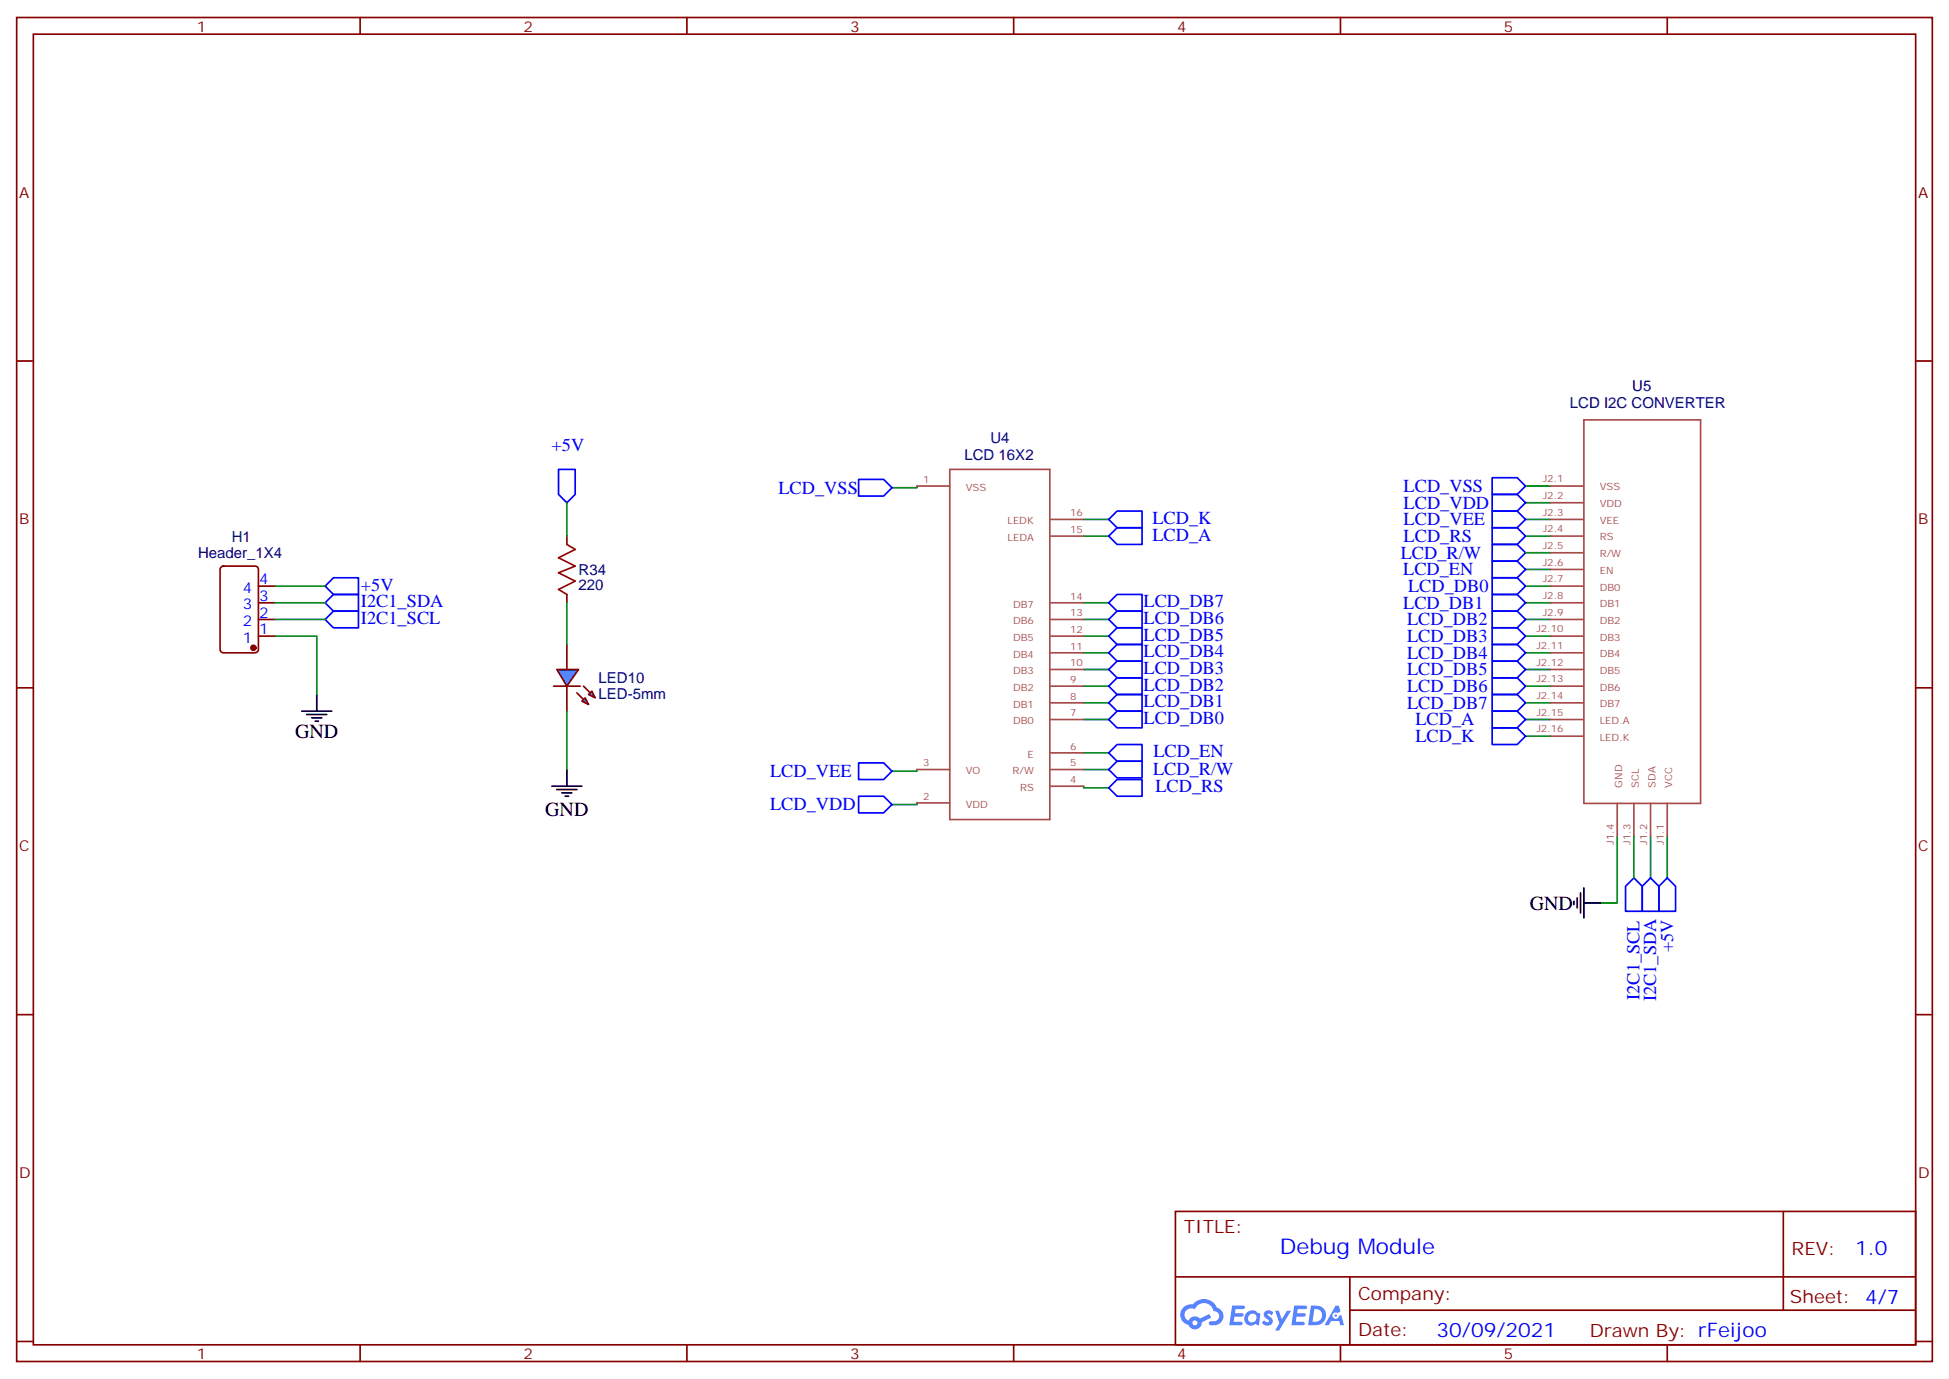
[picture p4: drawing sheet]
<svg xmlns="http://www.w3.org/2000/svg" width="412mm" height="292mm" viewBox="0 0 412 292" stroke-linecap="round" stroke-linejoin="round" font-family="sans-serif">
<g fill="none" stroke="#870000" stroke-width=".35">
<path d="M3.5 3.7h405.4v284.3h-405.4zM7.1 7.2h398.2v277.3h-398.2zM76.2 3.7v3.5M145.3 3.7v3.5M214.5 3.7v3.5M283.6 3.7v3.5M352.8 3.7v3.5M3.5 76.4h3.6M405.3 76.4h3.6M3.5 145.5h3.6M405.3 145.5h3.6M3.5 214.7h3.6"/>
<path d="M405.3 214.7h3.6M248.7 256.3h156.6v28.2h-156.6zM377.3 256.3v20.9M248.7 270.1h156.5M285.6 277.2h119.6M285.6 270.1v14.2M3.5 283.8h3.6M76.2 284.5v3.5M145.3 284.5v3.5M214.5 284.5v3.5M283.6 284.5v3.5M352.8 284.5v3.5"/>
<path d="M405.3 283.8h3.6"/>
</g>
<g fill="#5487ff">
<path d="M267.7 277.5a1.22 1.22 0 0 1 1.7 .2l-.4 .6a.47 .47 0 0 0-.3-.4 .47 .47 0 0 0-.5 .2v.1a1.55 1.55 0 0 1 1.1 1.5 1.34 1.34 0 0 1-2.3 .2l.5-.6 .7 .5a.29 .29 0 0 0 .3-.3 .29 .29 0 0 0-.2-.3 1.04 1.04 0 0 1-.6-1.7z"/>
<path d="M260.7 276.2h2.1a.43 .43 0 0 1 .5 .1 .43 .43 0 0 1 .1 .5l-.3 .2h-1.7l-.1 .8h1.5a.37 .37 0 0 1 .3 .4 .37 .37 0 0 1-.3 .4h-1.6l-.2 1.1h1.3a.43 .43 0 0 1 .5 0 .43 .43 0 0 1 .1 .5l-.3 .2h-2.5z"/>
<path d="M273.8 276.2h2.2a.43 .43 0 0 1 .4 .1 .43 .43 0 0 1 .1 .5l-.3 .2h-1.6l-.2 .8h1.6a.37 .37 0 0 1 .3 .4 .37 .37 0 0 1-.4 .4l-1.6-.1-.1 1.1h1.3a.43 .43 0 0 1 .4 .1 .43 .43 0 0 1 .1 .5l-.3 .2h-2.4z"/>
<path d="M282.6 276.2h.7l.3 1.3-.6 .3a.69 .69 0 0 0-1 .3 .69 .69 0 0 0 .4 .9 .69 .69 0 0 0 .9-.6l.5-.2 .6 2.2h-.8l-.2-.9h-1.8l-.5 .9h-.8z"/>
<path d="M269.8 277.3h.8l.6 1.8 1.1-1.8h.9l-2.6 4.2h-.8l.9-1.5z"/>
<path d="M277.4 276.2l-.6 4.2h1.3a2.11 2.11 0 0 0 2.5-2.1 2.11 2.11 0 0 0-2.5-2.1zM278.1 277a1.39 1.39 0 0 1 1.7 1.4 1.39 1.39 0 0 1-1.8 1.2h-.3z"/>
<path d="M263.7 277.8a1.47 1.47 0 0 0-.1 2.1 1.47 1.47 0 0 0 2.1 .1l.7 .4 .3-2.3-.2-.3h-.4a1.49 1.49 0 0 0-2.4 0zM264.4 278.2a.92 .92 0 0 1 1.5 .5 .92 .92 0 0 1-1.3 1.1 .9 .9 0 0 1-.2-1.6z"/>
<path d="M250.4 276.6a2.18 2.18 0 0 0 1.1 3.7 1.44 1.44 0 0 0 1.6 .9 1.44 1.44 0 0 0 1.2-1.4l2-1.1-.5-.7-1.9 1a1.47 1.47 0 0 0-2.4 .4 1.39 1.39 0 0 1-.7-1.9 1.39 1.39 0 0 1 2-.5 2.08 2.08 0 0 1 2.2-1.3 2.08 2.08 0 0 1 1.8 1.7 1.07 1.07 0 0 1 1.2 1 1.07 1.07 0 0 1-1 1.1h-.7a.43 .43 0 0 0-.5 .4 .43 .43 0 0 0 .4 .5 2 2 0 0 0 2.4-1 2 2 0 0 0-.7-2.6l-.4-.2a2.98 2.98 0 0 0-5.1-.6l-1.1 .1zM252.3 279.9a.55 .55 0 0 1 1.1 0 .55 .55 0 0 1-1.1 0z"/>
<circle cx="282.6" cy="278.3" r=".26"/>
</g>
<g fill="none" stroke="#008700" stroke-width=".35">
<path d="M194 102.8v.4h-5.3M229.3 113.4h5.3M229.3 109.9h5.3M322.8 113.4h5.3M322.8 109.9h5.3M322.8 116.9h5.3M322.8 106.4h5.3M322.8 102.8h5.3M58.2 134.6h8.8v12.3M58.2 131.1h10.6M58.2 127.5h10.6M58.2 124h10.6"/>
<path d="M229.3 138.1h5.3M229.3 134.6h5.3M229.3 131.1h5.3M229.3 127.5h5.3M322.8 138.1h5.3M322.8 134.6h5.3M322.8 131.1h5.3M322.8 127.5h5.3M322.8 124h5.3M322.8 120.5h5.3M229.3 152.2h5.3M229.3 148.7h5.3"/>
<path d="M229.3 145.2h5.3M229.3 141.6h5.3M229.3 159.3h5.3M322.8 155.8h5.3M322.8 152.2h5.3M322.8 148.7h5.3M322.8 145.2h5.3M322.8 141.6h5.3M194 162.8v.4h-5.3M194 169.9v.3h-5.3M229.3 166.3v.4h5.3M229.3 162.8h5.3"/>
<path d="M342.2 176.9v14.1h-3.5M345.7 176.9v8.8M349.2 176.9v8.8M352.8 176.9v8.8"/>
</g>
<path d="M63.9 150.5h6.3M64.9 151.2h4.2M66 151.9h2.1M66.7 152.6h.7M67 146.9v3.6M333 190.7v.7M333.7 190v2.1M334.4 188.9v4.2M335.1 191h3.6M335.1 187.9v6.3" fill="none" stroke="#000" stroke-width=".35"/>
<g fill="none" stroke="#00f" stroke-width=".35">
<path d="M118.2 99.3h3.5v5.3l-1.8 1.8-1.7-1.8zM181.7 101.4h5.3l1.7 1.8-1.7 1.8h-5.3zM234.6 109.9l1.8-1.8h5.3v3.6h-5.3zM234.6 113.4l1.8-1.7h5.3v3.5h-5.3zM315.7 118.7h5.3l1.8 1.8-1.8 1.7h-5.3zM315.7 115.2h5.3l1.8 1.7-1.8 1.8h-5.3zM315.7 111.7h5.3l1.8 1.7-1.8 1.8h-5.3zM315.7 108.1h5.3l1.8 1.8-1.8 1.8h-5.3zM315.7 104.6h5.3l1.8 1.8-1.8 1.7h-5.3zM315.7 101.1h5.3l1.8 1.7-1.8 1.8h-5.3zM68.8 131.1l1.8-1.8h5.2v3.5h-5.2zM68.8 127.5l1.8-1.7h5.2v3.5h-5.2z"/>
<path d="M68.8 124l1.8-1.8h5.2v3.6h-5.2zM234.6 127.5l1.8-1.7h5.3v3.5h-5.3zM234.6 131.1l1.8-1.8h5.3v3.5h-5.3zM234.6 134.6l1.8-1.8h5.3v3.5h-5.3zM236.4 136.3h5.3v3.6h-5.3l-1.8-1.8zM315.7 139.9h5.3l1.8 1.7-1.8 1.8h-5.3zM315.7 136.3h5.3l1.8 1.8-1.8 1.8h-5.3zM315.7 132.8h5.3l1.8 1.8-1.8 1.7h-5.3zM315.7 129.3h5.3l1.8 1.8-1.8 1.7h-5.3zM315.7 125.8h5.3l1.8 1.7-1.8 1.8h-5.3zM315.7 122.2h5.3l1.8 1.8-1.8 1.8h-5.3zM234.6 141.6l1.8-1.7h5.3v3.5h-5.3z"/>
<path d="M234.6 145.2l1.8-1.8h5.3v3.5h-5.3zM234.6 148.7l1.8-1.8h5.3v3.6h-5.3zM234.6 152.2l1.8-1.7h5.3v3.5h-5.3zM234.6 159.3l1.8-1.8h5.3v3.5h-5.3zM315.7 154h5.3l1.8 1.8-1.8 1.7h-5.3zM315.7 150.5h5.3l1.8 1.7-1.8 1.8h-5.3zM315.7 146.9h5.3l1.8 1.8-1.8 1.8h-5.3zM315.7 143.4h5.3l1.8 1.8-1.8 1.7h-5.3zM181.7 161.4h5.3l1.7 1.8-1.7 1.7h-5.3zM181.7 168.5h5.3l1.7 1.7-1.7 1.8h-5.3zM234.6 162.8l1.8-1.8h5.3v3.6h-5.3zM234.6 166.7l1.8-1.8h5.3v3.6h-5.3z"/>
<path d="M345.7 185.7l1.8 1.8v5.3h-3.5v-5.3zM349.2 185.7l1.8 1.8v5.3h-3.5v-5.3zM352.8 185.7l1.7 1.8v5.3h-3.5v-5.3z"/>
</g>
<g fill="none" stroke="#a64a4a" stroke-width=".35">
<path d="M201 99.3h21.1v74.1h-21.1zM335.1 88.8h24.7v81.2h-24.7zM194 102.8h7M222.4 109.9h6.9M222.4 113.4h6.9M328.1 102.8h6.9M328.1 106.4h6.9M328.1 109.9h6.9M328.1 113.4h6.9M328.1 116.9h6.9M222.4 127.5h6.9M222.4 131.1h6.9"/>
<path d="M222.4 134.6h6.9M222.4 138.1h6.9M328.1 124h6.9M328.1 127.5h6.9M328.1 131.1h6.9M328.1 134.6h6.9M328.1 138.1h6.9M328.1 120.5h6.9M222.4 141.6h6.9M222.4 145.2h6.9M222.4 148.7h6.9M222.4 152.2h6.9"/>
<path d="M222.4 159.3h6.9M328.1 141.6h6.9M328.1 145.2h6.9M328.1 148.7h6.9M328.1 152.2h6.9M328.1 155.8h6.9M194 169.9h7M194 162.8h7M222.4 166.3h6.9M222.4 162.8h6.9M342.2 170v6.9M345.7 170v6.9"/>
<path d="M349.2 170v6.9M352.8 170v6.9"/>
</g>
<path d="M46.8 120l.5-.2h6.7a.71 .71 0 0 1 .7 .7v16.9a.76 .76 0 0 1-.7 .7h-6.7a.76 .76 0 0 1-.7-.7v-16.9zM119.9 113.4v1.8M54.7 134.6h3.5M54.7 131.1h3.5M54.7 127.5h3.5M54.7 124h3.5M119.9 125.8v1.7M119.9 136.3v5.3M119.9 145.2v5.3" fill="none" stroke="#870000" stroke-width=".35"/>
<circle cx="53.6" cy="137.1" r=".53" fill="#870000" stroke="#870000" stroke-width=".35"/>
<path d="M119.9 115.2l1.8 1-3.5 1.8 3.5 1.8-3.5 1.4 3.5 1.7-3.5 1.8 1.7 1.1" fill="none" stroke="#a10000" stroke-width=".35"/>
<g fill="#09f" stroke="#870000" stroke-width=".35">
<path d="M123.1 148.3l.7-.7 .7 1.4z"/>
<path d="M124.5 146.9l.7-.7 .7 1.4z"/>
</g>
<g fill="#870000" stroke="#870000" stroke-width=".35">
<path d="M122.1 146.6l1.4 1.4z"/>
<path d="M123.5 145.2l1.4 1.4z"/>
</g>
<path d="M117.1 145.2h5.7z" fill="#f00" stroke="#870000" stroke-width=".35"/>
<path d="M117.8 141.6h4.6l-2.5 3.6z" fill="#09f" stroke="#870000" stroke-width=".35"/>
<path d="M116.8 166.3h6.3M117.8 167h4.3M118.9 167.7h2.1M119.6 168.5h.7M119.9 162.8v3.5" fill="none" stroke="#000" stroke-width=".35"/>
<path d="M119.9 106.4v7M119.9 127.5v8.8M119.9 150.5v12.3" fill="none" stroke="#008700" stroke-width=".35"/>
<text font-size="4.6" fill="#00f" x="270.8" y="265.3">Debug Module</text>
<g font-size="4.2">
<text x="62.4" y="156.1">GND</text>
<text x="115.4" y="172.6">GND</text>
<text x="323.7" y="192.5">GND</text>
</g>
<g font-size="4.2" fill="#00f">
<text x="392.5" y="265.6">1.0</text>
<text x="304" y="282.9">30/09/2021</text>
</g>
<g font-size="3.9" fill="#00f">
<text x="116.7" y="95.4">+5V</text>
<text x="164.7" y="104.4">LCD_VSS</text>
<text x="297" y="107.6">LCD_VDD</text>
<text x="297" y="104.1">LCD_VSS</text>
<text x="243.9" y="110.8">LCD_K</text>
<text x="297" y="111.1">LCD_VEE</text>
<text x="243.9" y="114.4">LCD_A</text>
<text x="296.4" y="118.2">LCD_R/W</text>
<text x="297" y="114.7">LCD_RS</text>
<text x="76.4" y="125">+5V</text>
<text x="296.9" y="121.7">LCD_EN</text>
<text x="297.9" y="125.2">LCD_DB0</text>
<text x="76.4" y="128.5">I2C1_SDA</text>
<text x="242" y="128.5">LCD_DB7</text>
<text x="242" y="132">LCD_DB6</text>
<text x="296.9" y="128.8">LCD_DB1</text>
<text x="76.4" y="132">I2C1_SCL</text>
<text x="242" y="135.5">LCD_DB5</text>
<text x="297.7" y="135.8">LCD_DB3</text>
<text x="297.7" y="132.3">LCD_DB2</text>
<text x="242" y="139.1">LCD_DB4</text>
<text x="242" y="142.6">LCD_DB3</text>
<text x="297.7" y="142.9">LCD_DB5</text>
<text x="297.7" y="139.3">LCD_DB4</text>
<text x="242" y="149.6">LCD_DB1</text>
<text x="242" y="146.1">LCD_DB2</text>
<text x="297.7" y="149.9">LCD_DB7</text>
<text x="297.7" y="146.4">LCD_DB6</text>
<text x="242" y="153.2">LCD_DB0</text>
<text x="299.5" y="153.5">LCD_A</text>
<text x="244.1" y="160.2">LCD_EN</text>
<text x="299.5" y="157">LCD_K</text>
<text x="162.9" y="164.4">LCD_VEE</text>
<text x="244" y="164">LCD_R/W</text>
<text x="244.5" y="167.6">LCD_RS</text>
<text x="162.9" y="171.4">LCD_VDD</text>
<text x="354" y="201.4" transform="rotate(-90 354 201.4)">+5V</text>
<text x="346.9" y="211.5" transform="rotate(-90 346.9 211.5)">I2C1_SCL</text>
<text x="350.4" y="211.8" transform="rotate(-90 350.4 211.8)">I2C1_SDA</text>
</g>
<g font-size="3.9" fill="#800">
<text x="250.5" y="260.9">TITLE:</text>
<text x="379.1" y="265.6">REV:</text>
<text x="287.4" y="275.1">Company:</text>
<text x="378.7" y="275.7">Sheet: 4/7</text>
<text x="287.4" y="282.8">Date:</text>
<text x="336.4" y="282.8">Drawn By: rFeijoo</text>
</g>
<g font-size="3.2" fill="#800">
<text x="41.6" y="6.7">1</text>
<text x="110.8" y="6.7">2</text>
<text x="179.9" y="6.7">3</text>
<text x="249.1" y="6.7">4</text>
<text x="318.2" y="6.7">5</text>
<text x="4.1" y="41.8">A</text>
<text x="405.9" y="41.8">A</text>
<text x="4.1" y="110.9">B</text>
<text x="405.9" y="110.9">B</text>
<text x="4.1" y="180.1">C</text>
<text x="405.9" y="180.1">C</text>
<text x="4.1" y="249.2">D</text>
<text x="405.9" y="249.2">D</text>
<text x="41.6" y="287.5">1</text>
<text x="110.8" y="287.5">2</text>
<text x="179.9" y="287.5">3</text>
<text x="249.1" y="287.5">4</text>
<text x="318.2" y="287.5">5</text>
</g>
<g font-size="3.2" fill="#000080">
<text x="345.4" y="82.8">U5</text>
<text x="332.2" y="86.3">LCD I2C CONVERTER</text>
<text x="209.6" y="93.8">U4</text>
<text x="204.1" y="97.3">LCD 16X2</text>
<text x="41.9" y="118.1">Header_1X4</text>
<text x="49.1" y="114.6">H1</text>
<text x="122.4" y="124.9">220</text>
<text x="122.4" y="121.6">R34</text>
<text x="126.6" y="147.8">LED-5mm</text>
<text x="126.6" y="144.6">LED10</text>
</g>
<g font-size="3.2" fill="#00f">
<text x="51.4" y="125.4">4</text>
<text x="54.9" y="123.6">4</text>
<text x="51.4" y="128.9">3</text>
<text x="54.9" y="130.7">2</text>
<text x="54.9" y="127.2">3</text>
<text x="51.4" y="136">1</text>
<text x="51.4" y="132.5">2</text>
<text x="54.9" y="134.2">1</text>
</g>
<g font-size="2.1" fill="#a54b4b">
<text x="195.4" y="102.1">1</text>
<text x="204.3" y="103.9">VSS</text>
<text x="326.4" y="102">J2.1</text>
<text x="326.4" y="105.6">J2.2</text>
<text x="338.5" y="103.8">VSS</text>
<text x="338.5" y="107.3">VDD</text>
<text x="213.2" y="110.9">LEDK</text>
<text x="226.4" y="109.2">16</text>
<text x="226.4" y="112.7">15</text>
<text x="326.4" y="109.1">J2.3</text>
<text x="326.4" y="112.6">J2.4</text>
<text x="338.5" y="110.8">VEE</text>
<text x="213.2" y="114.5">LEDA</text>
<text x="326.4" y="116.1">J2.5</text>
<text x="326.4" y="119.7">J2.6</text>
<text x="338.5" y="114.3">RS</text>
<text x="338.5" y="117.9">R/W</text>
<text x="326.4" y="123.2">J2.7</text>
<text x="338.5" y="124.9">DB0</text>
<text x="338.5" y="121.4">EN</text>
<text x="214.4" y="128.6">DB7</text>
<text x="226.4" y="130.4">13</text>
<text x="226.4" y="126.8">14</text>
<text x="326.4" y="126.7">J2.8</text>
<text x="326.4" y="130.3">J2.9</text>
<text x="338.5" y="128.5">DB1</text>
<text x="338.5" y="132">DB2</text>
<text x="214.4" y="135.6">DB5</text>
<text x="214.4" y="132.1">DB6</text>
<text x="226.4" y="137.4">11</text>
<text x="226.4" y="133.9">12</text>
<text x="325.1" y="133.8">J2.10</text>
<text x="325.1" y="137.3">J2.11</text>
<text x="338.5" y="135.5">DB3</text>
<text x="214.4" y="142.7">DB3</text>
<text x="214.4" y="139.2">DB4</text>
<text x="226.4" y="140.9">10</text>
<text x="325.1" y="140.8">J2.12</text>
<text x="338.5" y="139">DB4</text>
<text x="338.5" y="142.6">DB5</text>
<text x="214.4" y="149.7">DB1</text>
<text x="214.4" y="146.2">DB2</text>
<text x="226.4" y="148">8</text>
<text x="226.4" y="144.5">9</text>
<text x="325.1" y="144.4">J2.13</text>
<text x="325.1" y="147.9">J2.14</text>
<text x="338.5" y="146.1">DB6</text>
<text x="338.5" y="149.6">DB7</text>
<text x="214.4" y="153.3">DB0</text>
<text x="226.4" y="151.5">7</text>
<text x="325.1" y="151.4">J2.15</text>
<text x="325.1" y="154.9">J2.16</text>
<text x="338.5" y="153.2">LED.A</text>
<text x="217.4" y="160.3">E</text>
<text x="226.4" y="158.6">6</text>
<text x="338.5" y="156.7">LED.K</text>
<text x="195.4" y="162.1">3</text>
<text x="204.3" y="163.8">VO</text>
<text x="214.3" y="163.8">R/W</text>
<text x="215.9" y="167.4">RS</text>
<text x="226.4" y="165.6">4</text>
<text x="226.4" y="162.1">5</text>
<text x="343.2" y="166.6" transform="rotate(-90 343.2 166.6)">GND</text>
<text x="346.8" y="166.6" transform="rotate(-90 346.8 166.6)">SCL</text>
<text x="350.3" y="166.6" transform="rotate(-90 350.3 166.6)">SDA</text>
<text x="353.8" y="166.6" transform="rotate(-90 353.8 166.6)">VCC</text>
<text x="195.4" y="169.2">2</text>
<text x="204.3" y="170.9">VDD</text>
<text x="341.5" y="178.7" transform="rotate(-90 341.5 178.7)">J1.4</text>
<text x="345" y="178.7" transform="rotate(-90 345 178.7)">J1.3</text>
<text x="348.6" y="178.7" transform="rotate(-90 348.6 178.7)">J1.2</text>
<text x="352.1" y="178.7" transform="rotate(-90 352.1 178.7)">J1.1</text>
</g>
</svg>
